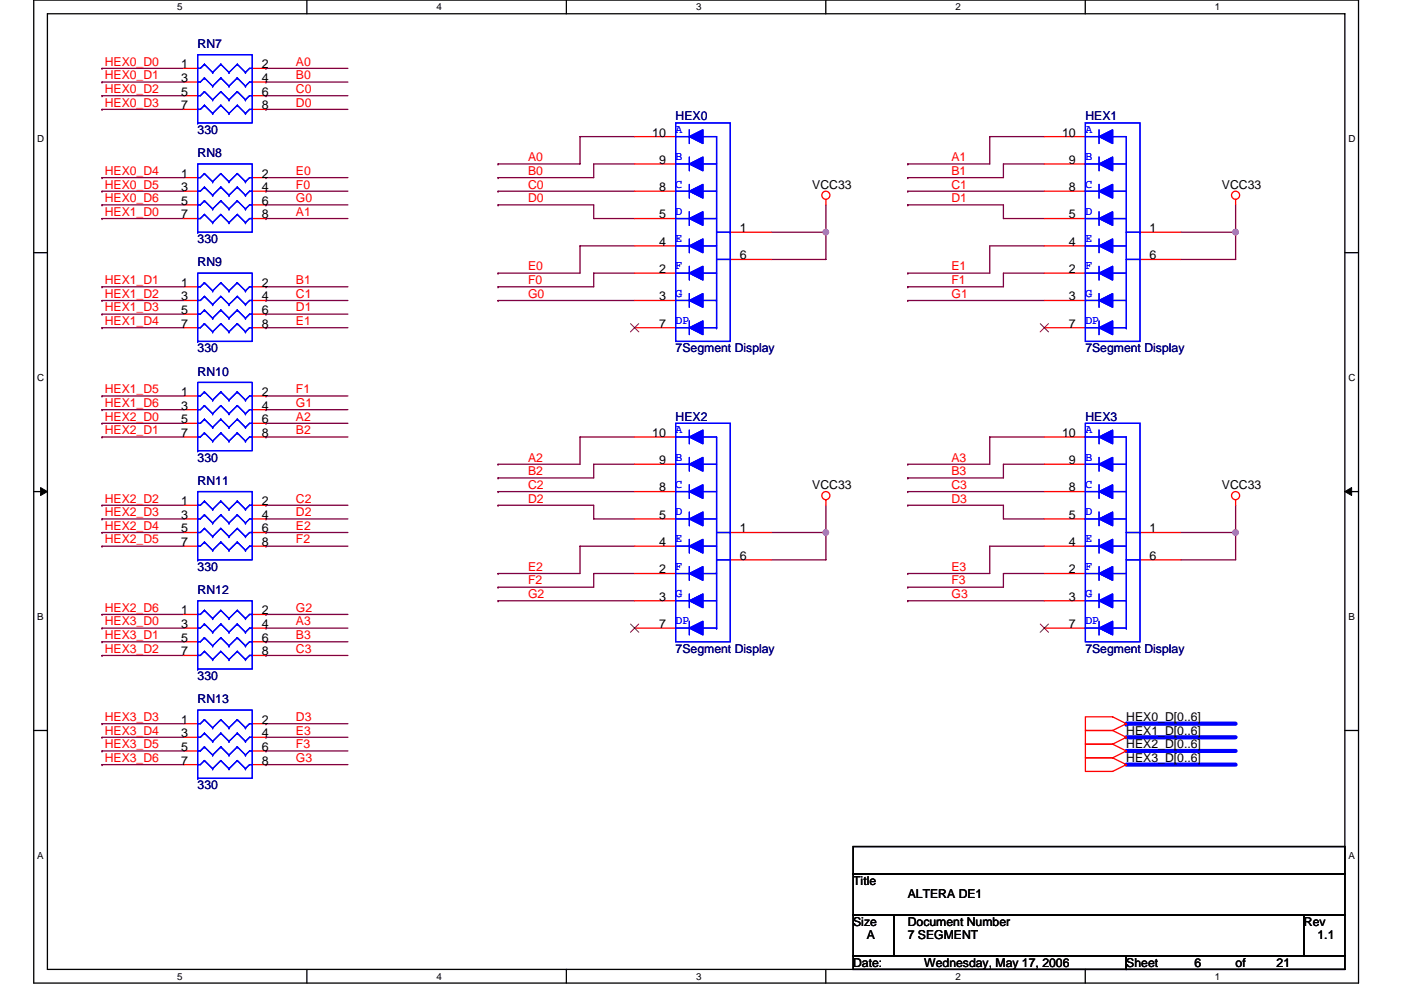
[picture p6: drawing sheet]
<svg xmlns="http://www.w3.org/2000/svg" width="297mm" height="210mm" viewBox="0 0 297 210" stroke-linecap="round" stroke-linejoin="round" font-family="sans-serif">
<path d="M7.2 0h280.8v208.5h-280.8zM10.1 2.9h275v202.7h-275z" fill="none" stroke="#000" stroke-width=".28"/>
<g fill="#fff">
<path d="M37.5 .3h1.2v2.3h-1.2z"/>
<path d="M37.5 205.9h1.2v2.3h-1.2z"/>
</g>
<path d="M65.1 0v2.9M65.1 205.6v2.9" fill="none" stroke="#000" stroke-width=".28"/>
<g fill="#fff">
<path d="M92.6 .3h1.1v2.3h-1.1z"/>
<path d="M92.6 205.9h1.1v2.3h-1.1z"/>
</g>
<path d="M120.1 0v2.9M120.1 205.6v2.9" fill="none" stroke="#000" stroke-width=".28"/>
<g fill="#fff">
<path d="M147.6 .3h1.1v2.3h-1.1z"/>
<path d="M147.6 205.9h1.1v2.3h-1.1z"/>
</g>
<path d="M175.1 0v2.9M175.1 205.6v2.9" fill="none" stroke="#000" stroke-width=".28"/>
<g fill="#fff">
<path d="M202.6 .3h1.1v2.3h-1.1z"/>
<path d="M202.6 205.9h1.1v2.3h-1.1z"/>
</g>
<path d="M230.1 0v2.9M230.1 205.6v2.9" fill="none" stroke="#000" stroke-width=".28"/>
<g fill="#fff">
<path d="M257.6 .3h1.2v2.3h-1.2z"/>
<path d="M257.6 205.9h1.2v2.3h-1.2z"/>
<path d="M7.9 28.3h1.5v2.3h-1.5z"/>
<path d="M285.9 28.3h1.5v2.3h-1.5z"/>
<path d="M7.9 78.9h1.5v2.3h-1.5z"/>
<path d="M285.9 78.9h1.5v2.3h-1.5z"/>
</g>
<path d="M7.2 53.6h2.9M285.1 53.6h2.9" fill="none" stroke="#000" stroke-width=".28"/>
<g fill="#fff">
<path d="M7.9 129.6h1.4v2.3h-1.4z"/>
<path d="M285.9 129.6h1.3v2.3h-1.3z"/>
</g>
<path d="M7.2 104.3h2.9M285.1 104.3h2.9" fill="none" stroke="#000" stroke-width=".28"/>
<path d="M8.6 103.4l1.5 .9-1.5 .8zM285.1 104.3l1.5-.9v1.7z" fill="#000" stroke="#000" stroke-width=".21"/>
<g fill="#fff">
<path d="M7.9 180.3h1.4v2.3h-1.4z"/>
<path d="M285.9 180.3h1.4v2.3h-1.4z"/>
</g>
<path d="M7.2 154.9h2.9M285.1 154.9h2.9M180.9 179.6h104.2v5.7h-104.2zM180.9 185.3h104.2v8.7h-104.2zM180.9 194h8.7v8.7h-8.7zM189.6 194h86.9v8.7h-86.9zM276.5 194h8.6v8.7h-8.6zM180.9 202.7h57.9v2.9h-57.9zM238.8 202.7h46.3v2.9h-46.3z" fill="none" stroke="#000" stroke-width=".28"/>
<g fill="none" stroke="#800040" stroke-width=".28">
<path d="M21.6 17.4h.1M21.6 14.5h.1M21.6 17.4h17.4M21.6 14.5h17.4M56.4 14.5h.1M56.4 17.4h.1M56.4 17.4h17.4M56.4 14.5h17.4M21.6 23.2h.1M21.6 20.3h.1M21.6 37.7h.1M21.6 37.7h17.4"/>
<path d="M21.6 23.2h17.4M21.6 20.3h17.4M56.4 20.3h.1M56.4 23.2h.1M56.4 37.7h.1M56.4 37.7h17.4M56.4 23.2h17.4M56.4 20.3h17.4M105.6 34.8h.1M105.6 37.7h.1M134.6 34.8h-8.7v2.9h-20.3M134.6 29h-11.6v5.8h-17.4"/>
<path d="M192.5 34.8h.1M192.5 37.7h.1M221.4 34.8h-8.7v2.9h-20.2M221.4 29h-11.6v5.8h-17.3M21.6 43.5h.1M21.6 40.6h.1M21.6 46.4h.1M21.6 40.6h17.4M21.6 43.5h17.4M21.6 46.4h17.4M56.4 40.6h.1M56.4 43.5h.1"/>
<path d="M56.4 46.4h.1M56.4 40.6h17.4M56.4 43.5h17.4M56.4 46.4h17.4M105.6 43.5h20.3v2.9h8.7M105.6 40.6h.1M105.6 43.5h.1M105.6 57.9h.1M105.6 40.6h29M134.6 52.2h-11.6v5.7h-17.4M134.6 57.9h-8.7v2.9h-20.3M163.5 49.3h11.6"/>
<path d="M175.1 43.5v5.8M175.1 49.3v5.7h-11.6M175.1 49.3h.1M192.5 43.5h20.2v2.9h8.7M192.5 40.6h.1M192.5 43.5h.1M192.5 57.9h.1M192.5 40.6h28.9M221.4 52.2h-11.6v5.7h-17.3M221.4 57.9h-8.7v2.9h-20.2M250.4 49.3h11.6M262 49.3h.1"/>
<path d="M262 43.5v5.8M262 49.3v5.7h-11.6M21.6 60.8h.1M21.6 66.6h.1M21.6 63.7h.1M21.6 69.5h.1M21.6 60.8h17.4M21.6 63.7h17.4M21.6 66.6h17.4M21.6 69.5h17.4M56.4 60.8h.1M56.4 63.7h.1"/>
<path d="M56.4 66.6h.1M56.4 69.5h.1M56.4 60.8h17.4M56.4 63.7h17.4M56.4 66.6h17.4M56.4 69.5h17.4M105.6 60.8h.1M105.6 63.7h.1M105.6 63.7h29M192.5 60.8h.1M192.5 63.7h.1M192.5 63.7h28.9"/>
<path d="M21.6 84h.1M21.6 86.9h.1M21.6 89.8h.1M21.6 92.7h.1M21.6 84h17.4M21.6 86.9h17.4M21.6 89.8h17.4M21.6 92.7h17.4M56.4 84h.1M56.4 86.9h.1M56.4 89.8h.1M56.4 92.7h.1"/>
<path d="M56.4 84h17.4M56.4 86.9h17.4M56.4 89.8h17.4M56.4 92.7h17.4M105.6 98.5h.1M134.6 92.7h-11.6v5.8h-17.4M134.6 98.5h-8.7v2.9h-20.3M192.5 98.5h.1M221.4 98.5h-8.7v2.9h-20.2M221.4 92.7h-11.6v5.8h-17.3M21.6 107.2h.1M21.6 110.1h.1"/>
<path d="M21.6 112.9h.1M21.6 115.8h.1M21.6 107.2h17.4M21.6 110.1h17.4M21.6 112.9h17.4M21.6 115.8h17.4M56.4 107.2h.1M56.4 110.1h.1M56.4 112.9h.1M56.4 115.8h.1M56.4 107.2h17.4M56.4 110.1h17.4"/>
<path d="M56.4 112.9h17.4M56.4 115.8h17.4M105.6 107.2h.1M105.6 104.3h.1M105.6 101.4h.1M105.6 107.2h20.3v2.9h8.7M105.6 104.3h29M134.6 115.8h-11.6v5.8h-17.4M163.5 112.9h11.6M175.1 112.9v5.8h-11.6M175.1 107.2v5.7M175.1 112.9h.1"/>
<path d="M192.5 107.2h20.2v2.9h8.7M192.5 107.2h.1M192.5 104.3h.1M192.5 101.4h.1M192.5 104.3h28.9M221.4 115.8h-11.6v5.8h-17.3M250.4 112.9h11.6M262 112.9h.1M262 107.2v5.7M262 112.9v5.8h-11.6M21.6 130.3h.1M21.6 133.2h.1"/>
<path d="M21.6 139h.1M21.6 136.1h.1M21.6 130.3h17.4M21.6 133.2h17.4M21.6 139h17.4M21.6 136.1h17.4M56.4 130.3h.1M56.4 133.2h.1M56.4 136.1h.1M56.4 139h.1M56.4 130.3h17.4M56.4 133.2h17.4"/>
<path d="M56.4 139h17.4M56.4 136.1h17.4M105.6 121.6h.1M105.6 127.4h.1M105.6 124.5h.1M105.6 127.4h29M134.6 121.6h-8.7v2.9h-20.3M192.5 121.6h.1M192.5 127.4h.1M192.5 124.5h.1M192.5 127.4h28.9M221.4 121.6h-8.7v2.9h-20.2"/>
<path d="M21.6 153.5h.1M21.6 159.3h.1M21.6 156.4h.1M21.6 153.5h17.4M21.6 159.3h17.4M21.6 156.4h17.4M56.4 153.5h.1M56.4 156.4h.1M56.4 159.3h.1M56.4 153.5h17.4M56.4 159.3h17.4M56.4 156.4h17.4"/>
<path d="M21.6 162.2h.1M21.6 162.2h17.4M56.4 162.2h.1M56.4 162.2h17.4"/>
</g>
<g fill="#f0f" stroke="#f0f" stroke-width=".28">
<circle cx="262" cy="112.9" r=".57"/>
<circle cx="262" cy="49.2" r=".57"/>
<circle cx="175.1" cy="112.9" r=".57"/>
<circle cx="175.1" cy="49.2" r=".57"/>
</g>
<path d="M238.8 156.4h23.2M238.8 159.3h23.2M238.8 153.5h.1M238.8 153.5h23.2M238.8 162.2h23.2" fill="none" stroke="#00f" stroke-width=".87"/>
<g fill="none" stroke="#f00" stroke-width=".28">
<path d="M39 14.5h2.9M39 17.4h2.9M53.5 14.5h2.9M53.5 17.4h2.9M39 37.7h2.9M39 20.3h2.9M39 23.2h2.9M53.5 37.7h2.9M53.5 20.3h2.9M53.5 23.2h2.9M134.6 29h8.7M134.6 34.8h8.7"/>
<path d="M221.4 29h8.7M221.4 34.8h8.7M39 40.6h2.9M39 43.5h2.9M39 46.4h2.9M53.5 40.6h2.9M53.5 43.5h2.9M53.5 46.4h2.9M134.6 40.6h8.7M134.6 46.4h8.7M134.6 52.2h8.7M134.6 57.9h8.7"/>
<path d="M154.8 49.3h8.7M154.8 55h8.7M175.1 42.3v1.2M221.4 40.6h8.7M221.4 46.4h8.7M221.4 52.2h8.7M221.4 57.9h8.7M241.7 49.3h8.7M241.7 55h8.7M262 42.3v1.2M39 60.8h2.9M39 63.7h2.9"/>
<path d="M39 66.6h2.9M39 69.5h2.9M53.5 60.8h2.9M53.5 63.7h2.9M53.5 66.6h2.9M53.5 69.5h2.9M134.6 63.7h8.7M134.6 69.5h8.7M221.4 63.7h8.7M221.4 69.5h8.7M39 92.7h2.9M39 84h2.9"/>
<path d="M39 86.9h2.9M39 89.8h2.9M53.5 92.7h2.9M53.5 84h2.9M53.5 86.9h2.9M53.5 89.8h2.9M134.6 92.7h8.7M134.6 98.5h8.7M221.4 92.7h8.7M221.4 98.5h8.7M39 107.2h2.9M39 110.1h2.9"/>
<path d="M39 112.9h2.9M39 115.8h2.9M53.5 107.2h2.9M53.5 110.1h2.9M53.5 112.9h2.9M53.5 115.8h2.9M134.6 110.1h8.7M134.6 115.8h8.7M134.6 104.3h8.7M154.8 112.9h8.7M154.8 118.7h8.7M175.1 106v1.2"/>
<path d="M221.4 110.1h8.7M221.4 115.8h8.7M221.4 104.3h8.7M241.7 112.9h8.7M241.7 118.7h8.7M262 106v1.2M39 133.2h2.9M39 130.3h2.9M39 136.1h2.9M39 139h2.9M53.5 133.2h2.9M53.5 130.3h2.9"/>
<path d="M53.5 136.1h2.9M53.5 139h2.9M134.6 121.6h8.7M134.6 127.4h8.7M134.6 133.2h8.7M221.4 121.6h8.7M221.4 127.4h8.7M221.4 133.2h8.7M39 153.5h2.9M39 156.4h2.9M39 159.3h2.9M53.5 153.5h2.9"/>
<path d="M53.5 156.4h2.9M53.5 159.3h2.9M235.9 154.9h-5.8v2.9h5.8M235.9 157.8h-5.8v2.9h5.8M235.9 154.9l2.9 1.5M235.9 157.8l2.9 1.5M238.8 156.4h.1M238.8 159.3h.1M238.8 153.5l-2.9-1.5h-5.8v2.9h5.8M238.8 153.5h.1M238.8 156.4l-2.9 1.4M238.8 159.3l-2.9 1.4"/>
<path d="M238.8 153.5l-2.9 1.4M39 162.2h2.9M53.5 162.2h2.9M235.9 160.7h-5.8v2.9h5.8l2.9-1.4M235.9 160.7l2.9 1.5M238.8 162.2h.1"/>
<circle cx="175.1" cy="41.4" r=".86"/>
<circle cx="262" cy="41.4" r=".86"/>
<circle cx="175.1" cy="105.1" r=".86"/>
<circle cx="262" cy="105.1" r=".86"/>
</g>
<g fill="none" stroke="#00f" stroke-width=".28">
<path d="M41.9 11.6h11.6v14.5h-11.6zM43.3 13.6l-.8 .9h-.6M43.3 13.6h.1M43.3 16.5h.1M43.3 16.5l-.8 .9h-.6M43.3 19.4l-.8 .9h-.6M43.3 19.4h.1M43.3 13.6l1.8 1.8M43.3 16.5l1.8 1.8M43.3 19.4l1.8 1.8M45.1 15.4h.1M45.1 18.3h.1"/>
<path d="M46.8 13.6h.1M46.8 16.5h.1M46.8 19.4h.1M46.8 13.6l-1.7 1.8M46.8 13.6l1.8 1.8M46.8 16.5l1.8 1.8M46.8 16.5l-1.7 1.8M46.8 19.4l-1.7 1.8M46.8 19.4l1.8 1.8M48.6 15.4h.1M48.6 18.3h.1M50.3 13.6h.1"/>
<path d="M50.3 16.5h.1M50.3 19.4h.1M50.3 13.6l-1.7 1.8M50.3 13.6l1.7 1.8M50.3 16.5l1.7 1.8M50.3 16.5l-1.7 1.8M50.3 19.4l-1.7 1.8M50.3 19.4l1.7 1.8M52 15.4h.1M52 18.3h.1M53.5 14.5h-.6l-.9 .9M53.5 17.4h-.6l-.9 .9"/>
<path d="M41.9 34.8h11.6v14.5h-11.6zM41.9 26.1h.1M43.3 36.8l-.8 .9h-.6M43.3 36.8h.1M43.3 39.7h.1M43.3 39.7l-.8 .9h-.6M43.3 22.3h.1M43.3 22.3l-.8 .9h-.6M43.3 36.8l1.8 1.7M43.3 39.7l1.8 1.7M43.3 22.3l1.8 1.8M45.1 38.5h.1"/>
<path d="M45.1 21.2h.1M45.1 24.1h.1M46.8 36.8h.1M46.8 39.7h.1M46.8 22.3h.1M46.8 36.8l-1.7 1.7M46.8 36.8l1.8 1.7M46.8 39.7l1.8 1.7M46.8 39.7l-1.7 1.7M46.8 22.3l1.8 1.8M46.8 22.3l-1.7 1.8M48.6 38.5h.1"/>
<path d="M48.6 21.2h.1M48.6 24.1h.1M50.3 36.8h.1M50.3 39.7h.1M50.3 22.3h.1M50.3 36.8l-1.7 1.7M50.3 36.8l1.7 1.7M50.3 39.7l1.7 1.7M50.3 39.7l-1.7 1.7M50.3 22.3l1.7 1.8M50.3 22.3l-1.7 1.8M52 38.5h.1"/>
<path d="M52 21.2h.1M52 24.1h.1M53.5 37.7h-.6l-.9 .8M53.5 20.3h-.6l-.9 .9M53.5 23.2h-.6l-.9 .9M143.3 26.1h11.5v46.3h-11.5zM143.3 29h2.9M143.3 34.8h2.9M146.2 27.5v2.9M146.2 33.3v2.9M146.2 39.1v2.9M149 29h2.9v40.5"/>
<path d="M149 34.8h2.9M230.1 26.1h11.6v46.3h-11.6zM230.1 29h2.9M230.1 34.8h2.9M233 27.5v2.9M233 33.3v2.9M233 39.1v2.9M235.9 29h2.9v40.5M235.9 34.8h2.9M41.9 49.3h.1M41.9 57.9h11.6v14.5h-11.6zM43.3 42.6l-.8 .9h-.6"/>
<path d="M43.3 42.6h.1M43.3 45.5h.1M43.3 45.5l-.8 .9h-.6M43.3 60l-.8 .8h-.6M43.3 60h.1M43.3 42.6l1.8 1.7M43.3 45.5l1.8 1.7M43.3 60l1.8 1.7M45.1 41.4h.1M45.1 44.3h.1M45.1 47.2h.1M46.8 42.6h.1"/>
<path d="M46.8 45.5h.1M46.8 60h.1M46.8 42.6l-1.7 1.7M46.8 42.6l1.8 1.7M46.8 45.5l1.8 1.7M46.8 45.5l-1.7 1.7M46.8 60l-1.7 1.7M46.8 60l1.8 1.7M48.6 41.4h.1M48.6 44.3h.1M48.6 47.2h.1M50.3 42.6h.1"/>
<path d="M50.3 45.5h.1M50.3 60h.1M50.3 42.6l-1.7 1.7M50.3 42.6l1.7 1.7M50.3 45.5l1.7 1.7M50.3 45.5l-1.7 1.7M50.3 60l-1.7 1.7M50.3 60l1.7 1.7M52 41.4h.1M52 44.3h.1M52 47.2h.1M53.5 40.6h-.6l-.9 .8"/>
<path d="M53.5 43.5h-.6l-.9 .8M53.5 46.4h-.6l-.9 .8M143.3 40.6h2.9M143.3 46.4h2.9M143.3 52.2h2.9M143.3 57.9h2.9M146.2 44.9v2.9M146.2 56.5v2.9M146.2 50.7v2.9M149 40.6h2.9M149 46.4h2.9M149 52.2h2.9"/>
<path d="M149 57.9h2.9M151.9 55h2.9M151.9 49.3h2.9M154.8 49.3h.1M230.1 40.6h2.9M230.1 46.4h2.9M230.1 52.2h2.9M230.1 57.9h2.9M233 44.9v2.9M233 56.5v2.9M233 50.7v2.9M235.9 40.6h2.9"/>
<path d="M235.9 46.4h2.9M235.9 52.2h2.9M235.9 57.9h2.9M238.8 55h2.9M238.8 49.3h2.9M241.7 49.3h.1M41.9 72.4h.1M43.3 62.9h.1M43.3 62.9l-.8 .8h-.6M43.3 65.8l-.8 .8h-.6M43.3 65.8h.1M43.3 68.6h.1"/>
<path d="M43.3 68.6l-.8 .9h-.6M43.3 62.9l1.8 1.7M43.3 65.8l1.8 1.7M43.3 68.6l1.8 1.8M45.1 61.7h.1M45.1 64.6h.1M45.1 67.5h.1M45.1 70.4h.1M46.8 62.9h.1M46.8 65.8h.1M46.8 68.6h.1M46.8 62.9l1.8 1.7"/>
<path d="M46.8 62.9l-1.7 1.7M46.8 65.8l-1.7 1.7M46.8 65.8l1.8 1.7M46.8 68.6l1.8 1.8M46.8 68.6l-1.7 1.8M48.6 61.7h.1M48.6 64.6h.1M48.6 67.5h.1M48.6 70.4h.1M50.3 62.9h.1M50.3 65.8h.1M50.3 68.6h.1"/>
<path d="M50.3 62.9l1.7 1.7M50.3 62.9l-1.7 1.7M50.3 65.8l-1.7 1.7M50.3 65.8l1.7 1.7M50.3 68.6l1.7 1.8M50.3 68.6l-1.7 1.8M52 61.7h.1M52 64.6h.1M52 67.5h.1M52 70.4h.1M53.5 60.8h-.6l-.9 .9M53.5 63.7h-.6l-.9 .9"/>
<path d="M53.5 66.6h-.6l-.9 .9M53.5 69.5h-.6l-.9 .9M143.3 63.7h2.9M143.3 69.5h2.9M146.2 68.1v2.9M146.2 62.3v2.9M149 63.7h2.9M149 69.5h2.9M151.9 69.5h.1M230.1 63.7h2.9M230.1 69.5h2.9M233 68.1v2.9"/>
<path d="M233 62.3v2.9M235.9 63.7h2.9M235.9 69.5h2.9M238.8 69.5h.1M41.9 81.1h11.6v14.5h-11.6zM41.9 95.6h.1M43.3 83.1l-.8 .9h-.6M43.3 83.1h.1M43.3 86h.1M43.3 86l-.8 .9h-.6M43.3 88.9l-.8 .9h-.6M43.3 88.9h.1"/>
<path d="M43.3 91.8h.1M43.3 91.8l-.8 .9h-.6M43.3 83.1l1.8 1.8M43.3 86l1.8 1.8M43.3 88.9l1.8 1.8M43.3 91.8l1.8 1.8M45.1 84.9h.1M45.1 87.8h.1M45.1 90.7h.1M45.1 93.6h.1M46.8 83.1h.1M46.8 86h.1"/>
<path d="M46.8 88.9h.1M46.8 91.8h.1M46.8 83.1l-1.7 1.8M46.8 83.1l1.8 1.8M46.8 86l1.8 1.8M46.8 86l-1.7 1.8M46.8 88.9l-1.7 1.8M46.8 88.9l1.8 1.8M46.8 91.8l1.8 1.8M46.8 91.8l-1.7 1.8M48.6 84.9h.1M48.6 87.8h.1"/>
<path d="M48.6 90.7h.1M48.6 93.6h.1M50.3 83.1h.1M50.3 86h.1M50.3 88.9h.1M50.3 91.8h.1M50.3 83.1l-1.7 1.8M50.3 83.1l1.7 1.8M50.3 86l1.7 1.8M50.3 86l-1.7 1.8M50.3 88.9l-1.7 1.8M50.3 88.9l1.7 1.8"/>
<path d="M50.3 91.8l1.7 1.8M50.3 91.8l-1.7 1.8M52 84.9h.1M52 87.8h.1M52 90.7h.1M52 93.6h.1M53.5 84h-.6l-.9 .9M53.5 86.9h-.6l-.9 .9M53.5 89.8h-.6l-.9 .9M53.5 92.7h-.6l-.9 .9M143.3 89.8h11.5v46.3h-11.5zM143.3 92.7h2.9"/>
<path d="M143.3 98.5h2.9M146.2 91.2v2.9M146.2 97v2.9M149 92.7h2.9v40.5M149 98.5h2.9M230.1 89.8h11.6v46.3h-11.6zM230.1 92.7h2.9M230.1 98.5h2.9M233 91.2v2.9M233 97v2.9M235.9 92.7h2.9v40.5M235.9 98.5h2.9"/>
<path d="M41.9 104.3h11.6v14.4h-11.6zM41.9 118.7h.1M43.3 106.3l-.8 .9h-.6M43.3 106.3h.1M43.3 109.2h.1M43.3 109.2l-.8 .9h-.6M43.3 112.1l-.8 .8h-.6M43.3 112.1h.1M43.3 115h.1M43.3 115l-.8 .8h-.6M43.3 106.3l1.8 1.7M43.3 109.2l1.8 1.7"/>
<path d="M43.3 112.1l1.8 1.7M43.3 115l1.8 1.7M45.1 108h.1M45.1 110.9h.1M45.1 113.8h.1M45.1 116.7h.1M46.8 106.3h.1M46.8 109.2h.1M46.8 112.1h.1M46.8 115h.1M46.8 106.3l-1.7 1.7M46.8 106.3l1.8 1.7"/>
<path d="M46.8 109.2l1.8 1.7M46.8 109.2l-1.7 1.7M46.8 112.1l-1.7 1.7M46.8 112.1l1.8 1.7M46.8 115l1.8 1.7M46.8 115l-1.7 1.7M48.6 108h.1M48.6 110.9h.1M48.6 113.8h.1M48.6 116.7h.1M50.3 106.3h.1M50.3 109.2h.1"/>
<path d="M50.3 112.1h.1M50.3 115h.1M50.3 106.3l-1.7 1.7M50.3 106.3l1.7 1.7M50.3 109.2l1.7 1.7M50.3 109.2l-1.7 1.7M50.3 112.1l-1.7 1.7M50.3 112.1l1.7 1.7M50.3 115l1.7 1.7M50.3 115l-1.7 1.7M52 108h.1M52 110.9h.1"/>
<path d="M52 113.8h.1M52 116.7h.1M53.5 107.2h-.6l-.9 .8M53.5 110.1h-.6l-.9 .8M53.5 112.9h-.6l-.9 .9M53.5 115.8h-.6l-.9 .9M143.3 104.3h2.9M143.3 110.1h2.9M143.3 115.8h2.9M146.2 102.8v2.9M146.2 108.6v2.9M146.2 114.4v2.9"/>
<path d="M149 104.3h2.9M149 110.1h2.9M149 115.8h2.9M151.9 118.7h2.9M151.9 112.9h2.9M154.8 112.9h.1M230.1 104.3h2.9M230.1 110.1h2.9M230.1 115.8h2.9M233 102.8v2.9M233 108.6v2.9M233 114.4v2.9"/>
<path d="M235.9 104.3h2.9M235.9 110.1h2.9M235.9 115.8h2.9M238.8 118.7h2.9M238.8 112.9h2.9M241.7 112.9h.1M41.9 127.4h11.6v14.5h-11.6zM43.3 129.5l-.8 .8h-.6M43.3 129.5h.1M43.3 132.4h.1M43.3 132.4l-.8 .8h-.6M43.3 135.3l-.8 .8h-.6"/>
<path d="M43.3 135.3h.1M43.3 138.2h.1M43.3 138.2l-.8 .8h-.6M43.3 129.5l1.8 1.7M43.3 132.4l1.8 1.7M43.3 135.3l1.8 1.7M43.3 138.2l1.8 1.7M45.1 131.2h.1M45.1 134.1h.1M45.1 137h.1M45.1 139.9h.1M46.8 129.5h.1"/>
<path d="M46.8 132.4h.1M46.8 135.3h.1M46.8 138.2h.1M46.8 129.5l-1.7 1.7M46.8 129.5l1.8 1.7M46.8 132.4l1.8 1.7M46.8 132.4l-1.7 1.7M46.8 135.3l-1.7 1.7M46.8 135.3l1.8 1.7M46.8 138.2l1.8 1.7M46.8 138.2l-1.7 1.7M48.6 131.2h.1"/>
<path d="M48.6 134.1h.1M48.6 137h.1M48.6 139.9h.1M50.3 129.5h.1M50.3 132.4h.1M50.3 135.3h.1M50.3 138.2h.1M50.3 129.5l-1.7 1.7M50.3 129.5l1.7 1.7M50.3 132.4l1.7 1.7M50.3 132.4l-1.7 1.7M50.3 135.3l-1.7 1.7"/>
<path d="M50.3 135.3l1.7 1.7M50.3 138.2l1.7 1.7M50.3 138.2l-1.7 1.7M52 131.2h.1M52 134.1h.1M52 137h.1M52 139.9h.1M53.5 130.3h-.6l-.9 .9M53.5 133.2h-.6l-.9 .9M53.5 136.1h-.6l-.9 .9M53.5 139h-.6l-.9 .9M143.3 121.6h2.9"/>
<path d="M143.3 127.4h2.9M143.3 133.2h2.9M146.2 131.8v2.9M146.2 126v2.9M146.2 120.2v2.9M149 121.6h2.9M149 127.4h2.9M149 133.2h2.9M151.9 133.2h.1M230.1 121.6h2.9M230.1 127.4h2.9M230.1 133.2h2.9"/>
<path d="M233 131.8v2.9M233 126v2.9M233 120.2v2.9M235.9 121.6h2.9M235.9 127.4h2.9M235.9 133.2h2.9M238.8 133.2h.1M41.9 141.9h.1M41.9 150.6h11.6v14.5h-11.6zM43.3 152.6l-.8 .9h-.6M43.3 152.6h.1M43.3 155.5h.1"/>
<path d="M43.3 155.5l-.8 .9h-.6M43.3 158.4l-.8 .9h-.6M43.3 158.4h.1M43.3 152.6l1.8 1.8M43.3 155.5l1.8 1.7M43.3 158.4l1.8 1.7M45.1 154.4h.1M45.1 157.2h.1M46.8 152.6h.1M46.8 155.5h.1M46.8 158.4h.1M46.8 152.6l-1.7 1.8"/>
<path d="M46.8 152.6l1.8 1.8M46.8 155.5l1.8 1.7M46.8 155.5l-1.7 1.7M46.8 158.4l-1.7 1.7M46.8 158.4l1.8 1.7M48.6 154.4h.1M48.6 157.2h.1M50.3 152.6h.1M50.3 155.5h.1M50.3 158.4h.1M50.3 152.6l-1.7 1.8M50.3 152.6l1.7 1.8"/>
<path d="M50.3 155.5l1.7 1.7M50.3 155.5l-1.7 1.7M50.3 158.4l-1.7 1.7M50.3 158.4l1.7 1.7M52 154.4h.1M52 157.2h.1M53.5 153.5h-.6l-.9 .9M53.5 156.4h-.6l-.9 .8M53.5 159.3h-.6l-.9 .8M41.9 165.1h.1M43.3 161.3h.1M43.3 161.3l-.8 .9h-.6"/>
<path d="M43.3 161.3l1.8 1.7M45.1 160.1h.1M45.1 163h.1M46.8 161.3h.1M46.8 161.3l1.8 1.7M46.8 161.3l-1.7 1.7M48.6 160.1h.1M48.6 163h.1M50.3 161.3h.1M50.3 161.3l1.7 1.7M50.3 161.3l-1.7 1.7M52 160.1h.1"/>
<path d="M52 163h.1M53.5 162.2h-.6l-.9 .8"/>
</g>
<path d="M133.7 68.6l1.7 1.8M135.4 68.6l-1.7 1.8M220.6 68.6l1.7 1.8M222.3 68.6l-1.8 1.8M133.7 132.4l1.7 1.7M135.4 132.4l-1.7 1.7M220.6 132.4l1.7 1.7M222.3 132.4l-1.8 1.7" fill="none" stroke="#804000" stroke-width=".21"/>
<g fill="#00f" stroke="#00f" stroke-width=".28">
<path d="M146.2 92.7l2.8-1.5v2.9z" fill-rule="evenodd"/>
<path d="M146.2 98.5l2.8-1.5v2.9z" fill-rule="evenodd"/>
<path d="M146.2 104.3l2.8-1.5v2.9z" fill-rule="evenodd"/>
<path d="M146.2 110.1l2.8-1.5v2.9z" fill-rule="evenodd"/>
<path d="M146.2 115.8l2.8-1.4v2.9z" fill-rule="evenodd"/>
<path d="M146.2 121.6l2.8-1.4v2.9z" fill-rule="evenodd"/>
<path d="M146.2 127.4l2.8-1.4v2.9z" fill-rule="evenodd"/>
<path d="M146.2 133.2l2.8-1.4v2.9z" fill-rule="evenodd"/>
<path d="M146.2 92.7l2.8-1.5v2.9z" fill-rule="evenodd"/>
<path d="M146.2 98.5l2.8-1.5v2.9z" fill-rule="evenodd"/>
<path d="M146.2 104.3l2.8-1.5v2.9z" fill-rule="evenodd"/>
<path d="M146.2 110.1l2.8-1.5v2.9z" fill-rule="evenodd"/>
<path d="M146.2 115.8l2.8-1.4v2.9z" fill-rule="evenodd"/>
<path d="M146.2 121.6l2.8-1.4v2.9z" fill-rule="evenodd"/>
<path d="M146.2 127.4l2.8-1.4v2.9z" fill-rule="evenodd"/>
<path d="M146.2 133.2l2.8-1.4v2.9z" fill-rule="evenodd"/>
<path d="M233 92.7l2.9-1.5v2.9z" fill-rule="evenodd"/>
<path d="M233 98.5l2.9-1.5v2.9z" fill-rule="evenodd"/>
<path d="M233 104.3l2.9-1.5v2.9z" fill-rule="evenodd"/>
<path d="M233 110.1l2.9-1.5v2.9z" fill-rule="evenodd"/>
<path d="M233 115.8l2.9-1.4v2.9z" fill-rule="evenodd"/>
<path d="M233 121.6l2.9-1.4v2.9z" fill-rule="evenodd"/>
<path d="M233 127.4l2.9-1.4v2.9z" fill-rule="evenodd"/>
<path d="M233 133.2l2.9-1.4v2.9z" fill-rule="evenodd"/>
<path d="M233 92.7l2.9-1.5v2.9z" fill-rule="evenodd"/>
<path d="M233 98.5l2.9-1.5v2.9z" fill-rule="evenodd"/>
<path d="M233 104.3l2.9-1.5v2.9z" fill-rule="evenodd"/>
<path d="M233 110.1l2.9-1.5v2.9z" fill-rule="evenodd"/>
<path d="M233 115.8l2.9-1.4v2.9z" fill-rule="evenodd"/>
<path d="M233 121.6l2.9-1.4v2.9z" fill-rule="evenodd"/>
<path d="M233 127.4l2.9-1.4v2.9z" fill-rule="evenodd"/>
<path d="M233 133.2l2.9-1.4v2.9z" fill-rule="evenodd"/>
<path d="M233 29l2.9-1.5v2.9z" fill-rule="evenodd"/>
<path d="M233 34.8l2.9-1.5v2.9z" fill-rule="evenodd"/>
<path d="M233 40.6l2.9-1.5v2.9z" fill-rule="evenodd"/>
<path d="M233 46.4l2.9-1.5v2.9z" fill-rule="evenodd"/>
<path d="M233 52.2l2.9-1.5v2.9z" fill-rule="evenodd"/>
<path d="M233 57.9l2.9-1.4v2.9z" fill-rule="evenodd"/>
<path d="M233 63.7l2.9-1.4v2.9z" fill-rule="evenodd"/>
<path d="M233 69.5l2.9-1.4v2.9z" fill-rule="evenodd"/>
<path d="M233 29l2.9-1.5v2.9z" fill-rule="evenodd"/>
<path d="M233 34.8l2.9-1.5v2.9z" fill-rule="evenodd"/>
<path d="M233 40.6l2.9-1.5v2.9z" fill-rule="evenodd"/>
<path d="M233 46.4l2.9-1.5v2.9z" fill-rule="evenodd"/>
<path d="M233 52.2l2.9-1.5v2.9z" fill-rule="evenodd"/>
<path d="M233 57.9l2.9-1.4v2.9z" fill-rule="evenodd"/>
<path d="M233 63.7l2.9-1.4v2.9z" fill-rule="evenodd"/>
<path d="M233 69.5l2.9-1.4v2.9z" fill-rule="evenodd"/>
<path d="M146.2 29l2.8-1.5v2.9z" fill-rule="evenodd"/>
<path d="M146.2 34.8l2.8-1.5v2.9z" fill-rule="evenodd"/>
<path d="M146.2 40.6l2.8-1.5v2.9z" fill-rule="evenodd"/>
<path d="M146.2 46.4l2.8-1.5v2.9z" fill-rule="evenodd"/>
<path d="M146.2 52.2l2.8-1.5v2.9z" fill-rule="evenodd"/>
<path d="M146.2 57.9l2.8-1.4v2.9z" fill-rule="evenodd"/>
<path d="M146.2 63.7l2.8-1.4v2.9z" fill-rule="evenodd"/>
<path d="M146.2 69.5l2.8-1.4v2.9z" fill-rule="evenodd"/>
<path d="M146.2 29l2.8-1.5v2.9z" fill-rule="evenodd"/>
<path d="M146.2 34.8l2.8-1.5v2.9z" fill-rule="evenodd"/>
<path d="M146.2 40.6l2.8-1.5v2.9z" fill-rule="evenodd"/>
<path d="M146.2 46.4l2.8-1.5v2.9z" fill-rule="evenodd"/>
<path d="M146.2 52.2l2.8-1.5v2.9z" fill-rule="evenodd"/>
<path d="M146.2 57.9l2.8-1.4v2.9z" fill-rule="evenodd"/>
<path d="M146.2 63.7l2.8-1.4v2.9z" fill-rule="evenodd"/>
<path d="M146.2 69.5l2.8-1.4v2.9z" fill-rule="evenodd"/>
</g>
<g font-size="2.6" fill="#000080">
<text x="41.9" y="10.2">RN7</text>
<text x="41.9" y="28.4">330</text>
<text x="143.3" y="25.5">HEX0</text>
<text x="230.1" y="25.5">HEX1</text>
<text x="41.9" y="33.3">RN8</text>
<text x="41.9" y="51.6">330</text>
<text x="41.9" y="56.5">RN9</text>
<text x="41.9" y="74.7">330</text>
<text x="143.3" y="74.7">7Segment Display</text>
<text x="230.1" y="74.7">7Segment Display</text>
<text x="41.9" y="79.7">RN10</text>
<text x="143.3" y="89.2">HEX2</text>
<text x="230.1" y="89.2">HEX3</text>
<text x="41.9" y="97.9">330</text>
<text x="41.9" y="102.8">RN11</text>
<text x="41.9" y="121.1">330</text>
<text x="41.9" y="126">RN12</text>
<text x="143.3" y="138.5">7Segment Display</text>
<text x="230.1" y="138.5">7Segment Display</text>
<text x="41.9" y="144.2">330</text>
<text x="41.9" y="149.2">RN13</text>
<text x="41.9" y="167.4">330</text>
</g>
<g font-size="2.6" fill="#f00">
<text x="22.2" y="16.8">HEX0_D1</text>
<text x="22.2" y="13.9">HEX0_D0</text>
<text x="62.7" y="13.9">A0</text>
<text x="62.7" y="16.8">B0</text>
<text x="22.2" y="22.6">HEX0_D3</text>
<text x="22.2" y="19.7">HEX0_D2</text>
<text x="62.7" y="19.7">C0</text>
<text x="62.7" y="22.6">D0</text>
<text x="112" y="34.2">A0</text>
<text x="201.7" y="34.2">A1</text>
<text x="22.2" y="37.1">HEX0_D4</text>
<text x="22.2" y="40">HEX0_D5</text>
<text x="62.7" y="37.1">E0</text>
<text x="62.7" y="40">F0</text>
<text x="112" y="37.1">B0</text>
<text x="112" y="40">C0</text>
<text x="201.7" y="40">C1</text>
<text x="201.7" y="37.1">B1</text>
<text x="22.2" y="42.9">HEX0_D6</text>
<text x="22.2" y="45.8">HEX1_D0</text>
<text x="62.7" y="42.9">G0</text>
<text x="62.7" y="45.8">A1</text>
<text x="112" y="42.9">D0</text>
<text x="201.7" y="42.9">D1</text>
<text x="112" y="57.4">E0</text>
<text x="201.7" y="57.4">E1</text>
<text x="22.2" y="60.3">HEX1_D1</text>
<text x="22.2" y="63.2">HEX1_D2</text>
<text x="62.7" y="60.3">B1</text>
<text x="62.7" y="63.2">C1</text>
<text x="112" y="60.3">F0</text>
<text x="112" y="63.2">G0</text>
<text x="201.7" y="60.3">F1</text>
<text x="201.7" y="63.2">G1</text>
<text x="22.2" y="66.1">HEX1_D3</text>
<text x="22.2" y="68.9">HEX1_D4</text>
<text x="62.7" y="66.1">D1</text>
<text x="62.7" y="68.9">E1</text>
<text x="22.2" y="83.4">HEX1_D5</text>
<text x="62.7" y="83.4">F1</text>
<text x="22.2" y="86.3">HEX1_D6</text>
<text x="22.2" y="89.2">HEX2_D0</text>
<text x="62.7" y="86.3">G1</text>
<text x="62.7" y="89.2">A2</text>
<text x="22.2" y="92.1">HEX2_D1</text>
<text x="62.7" y="92.1">B2</text>
<text x="112" y="97.9">A2</text>
<text x="112" y="100.8">B2</text>
<text x="201.7" y="100.8">B3</text>
<text x="201.7" y="97.9">A3</text>
<text x="22.2" y="106.6">HEX2_D2</text>
<text x="62.7" y="106.6">C2</text>
<text x="112" y="106.6">D2</text>
<text x="112" y="103.7">C2</text>
<text x="201.7" y="106.6">D3</text>
<text x="201.7" y="103.7">C3</text>
<text x="22.2" y="109.5">HEX2_D3</text>
<text x="22.2" y="112.4">HEX2_D4</text>
<text x="62.7" y="109.5">D2</text>
<text x="62.7" y="112.4">E2</text>
<text x="22.2" y="115.3">HEX2_D5</text>
<text x="62.7" y="115.3">F2</text>
<text x="112" y="121.1">E2</text>
<text x="112" y="124">F2</text>
<text x="201.7" y="121.1">E3</text>
<text x="201.7" y="124">F3</text>
<text x="22.2" y="129.8">HEX2_D6</text>
<text x="62.7" y="129.8">G2</text>
<text x="112" y="126.9">G2</text>
<text x="201.7" y="126.9">G3</text>
<text x="22.2" y="132.7">HEX3_D0</text>
<text x="22.2" y="135.6">HEX3_D1</text>
<text x="62.7" y="132.7">A3</text>
<text x="62.7" y="135.6">B3</text>
<text x="22.2" y="138.5">HEX3_D2</text>
<text x="62.7" y="138.5">C3</text>
<text x="22.2" y="152.9">HEX3_D3</text>
<text x="22.2" y="155.8">HEX3_D4</text>
<text x="62.7" y="152.9">D3</text>
<text x="62.7" y="155.8">E3</text>
<text x="22.2" y="158.7">HEX3_D5</text>
<text x="22.2" y="161.6">HEX3_D6</text>
<text x="62.7" y="158.7">F3</text>
<text x="62.7" y="161.6">G3</text>
</g>
<g font-size="2.6">
<text x="38.4" y="14.5">1</text>
<text x="38.4" y="17.4">3</text>
<text x="55.5" y="17.4">4</text>
<text x="55.5" y="14.5">2</text>
<text x="38.4" y="20.3">5</text>
<text x="38.4" y="23.2">7</text>
<text x="55.5" y="23.2">8</text>
<text x="55.5" y="20.3">6</text>
<text x="138.3" y="29">10</text>
<text x="225.2" y="29">10</text>
<text x="139.8" y="34.8">9</text>
<text x="226.6" y="34.8">9</text>
<text x="38.4" y="37.7">1</text>
<text x="38.4" y="40.5">3</text>
<text x="55.5" y="40.5">4</text>
<text x="55.5" y="37.7">2</text>
<text x="139.8" y="40.5">8</text>
<text x="172.2" y="40">VCC33</text>
<text x="226.6" y="40.5">8</text>
<text x="259.1" y="40">VCC33</text>
<text x="38.4" y="43.4">5</text>
<text x="38.4" y="46.3">7</text>
<text x="55.5" y="46.3">8</text>
<text x="55.5" y="43.4">6</text>
<text x="139.8" y="46.3">5</text>
<text x="226.6" y="46.3">5</text>
<text x="139.8" y="52.1">4</text>
<text x="156.9" y="49.2">1</text>
<text x="226.6" y="52.1">4</text>
<text x="243.7" y="49.2">1</text>
<text x="139.8" y="57.9">2</text>
<text x="156.9" y="55">6</text>
<text x="226.6" y="57.9">2</text>
<text x="243.7" y="55">6</text>
<text x="38.4" y="60.8">1</text>
<text x="38.4" y="63.7">3</text>
<text x="55.5" y="63.7">4</text>
<text x="55.5" y="60.8">2</text>
<text x="139.8" y="63.7">3</text>
<text x="226.6" y="63.7">3</text>
<text x="38.4" y="66.6">5</text>
<text x="38.4" y="69.5">7</text>
<text x="55.5" y="69.5">8</text>
<text x="55.5" y="66.6">6</text>
<text x="139.8" y="69.5">7</text>
<text x="226.6" y="69.5">7</text>
<text x="38.4" y="84">1</text>
<text x="55.5" y="84">2</text>
<text x="38.4" y="86.9">3</text>
<text x="38.4" y="89.8">5</text>
<text x="55.5" y="89.8">6</text>
<text x="55.5" y="86.9">4</text>
<text x="38.4" y="92.7">7</text>
<text x="55.5" y="92.7">8</text>
<text x="138.3" y="92.7">10</text>
<text x="225.2" y="92.7">10</text>
<text x="139.8" y="98.4">9</text>
<text x="226.6" y="98.4">9</text>
<text x="38.4" y="107.1">1</text>
<text x="55.5" y="107.1">2</text>
<text x="139.8" y="104.2">8</text>
<text x="172.2" y="103.7">VCC33</text>
<text x="226.6" y="104.2">8</text>
<text x="259.1" y="103.7">VCC33</text>
<text x="38.4" y="110">3</text>
<text x="38.4" y="112.9">5</text>
<text x="55.5" y="112.9">6</text>
<text x="55.5" y="110">4</text>
<text x="139.8" y="110">5</text>
<text x="156.9" y="112.9">1</text>
<text x="226.6" y="110">5</text>
<text x="243.7" y="112.9">1</text>
<text x="38.4" y="115.8">7</text>
<text x="55.5" y="115.8">8</text>
<text x="139.8" y="115.8">4</text>
<text x="156.9" y="118.7">6</text>
<text x="226.6" y="115.8">4</text>
<text x="243.7" y="118.7">6</text>
<text x="139.8" y="121.6">2</text>
<text x="226.6" y="121.6">2</text>
<text x="38.4" y="130.3">1</text>
<text x="55.5" y="130.3">2</text>
<text x="139.8" y="127.4">3</text>
<text x="226.6" y="127.4">3</text>
<text x="38.4" y="133.2">3</text>
<text x="38.4" y="136.1">5</text>
<text x="55.5" y="136.1">6</text>
<text x="55.5" y="133.2">4</text>
<text x="139.8" y="133.2">7</text>
<text x="226.6" y="133.2">7</text>
<text x="38.4" y="139">7</text>
<text x="55.5" y="139">8</text>
<text x="38.4" y="153.5">1</text>
<text x="55.5" y="153.5">2</text>
<text x="238.8" y="155.8">HEX1_D[0..6]</text>
<text x="238.8" y="152.9">HEX0_D[0..6]</text>
<text x="38.4" y="156.4">3</text>
<text x="38.4" y="159.3">5</text>
<text x="55.5" y="159.3">6</text>
<text x="55.5" y="156.4">4</text>
<text x="238.8" y="158.7">HEX2_D[0..6]</text>
<text x="238.8" y="161.6">HEX3_D[0..6]</text>
<text x="38.4" y="162.2">7</text>
<text x="55.5" y="162.2">8</text>
<text x="180.9" y="187.7">Title</text>
<text x="192.5" y="190.6">ALTERA DE1</text>
<text x="180.9" y="196.4">Size</text>
<text x="192.5" y="196.4">Document Number</text>
<text x="276.5" y="196.4">Rev</text>
<text x="183.8" y="199.3">A</text>
<text x="192.5" y="199.3">7 SEGMENT</text>
<text x="279.3" y="199.3">1.1</text>
<text x="180.9" y="205">Date:</text>
<text x="196" y="205">Wednesday, May 17, 2006</text>
<text x="238.8" y="205">Sheet</text>
<text x="253.3" y="205">6</text>
<text x="262" y="205">of</text>
<text x="270.7" y="205">21</text>
</g>
<g font-size="2.6" fill="#00f">
<text x="143.3" y="28.2">A</text>
<text x="230.1" y="28.2">A</text>
<text x="143.3" y="34">B</text>
<text x="230.1" y="34">B</text>
<text x="143.3" y="39.8">C</text>
<text x="230.1" y="39.8">C</text>
<text x="143.3" y="45.6">D</text>
<text x="230.1" y="45.6">D</text>
<text x="143.3" y="51.3">E</text>
<text x="230.1" y="51.3">E</text>
<text x="143.3" y="57.1">F</text>
<text x="230.1" y="57.1">F</text>
<text x="143.3" y="62.9">G</text>
<text x="230.1" y="62.9">G</text>
<text x="143.3" y="68.7">DP</text>
<text x="230.1" y="68.7">DP</text>
<text x="143.3" y="91.9">A</text>
<text x="230.1" y="91.9">A</text>
<text x="143.3" y="97.7">B</text>
<text x="230.1" y="97.7">B</text>
<text x="143.3" y="103.5">C</text>
<text x="230.1" y="103.5">C</text>
<text x="143.3" y="109.3">D</text>
<text x="230.1" y="109.3">D</text>
<text x="143.3" y="115">E</text>
<text x="230.1" y="115">E</text>
<text x="143.3" y="120.8">F</text>
<text x="230.1" y="120.8">F</text>
<text x="143.3" y="126.6">G</text>
<text x="230.1" y="126.6">G</text>
<text x="143.3" y="132.4">DP</text>
<text x="230.1" y="132.4">DP</text>
</g>
<g font-size="2.1">
<text x="37.5" y="2.2">5</text>
<text x="92.6" y="2.2">4</text>
<text x="147.6" y="2.2">3</text>
<text x="202.6" y="2.2">2</text>
<text x="257.6" y="2.2">1</text>
<text x="7.9" y="30.1">D</text>
<text x="285.9" y="30.1">D</text>
<text x="7.9" y="80.8">C</text>
<text x="285.9" y="80.8">C</text>
<text x="7.9" y="131.4">B</text>
<text x="285.9" y="131.4">B</text>
<text x="7.9" y="182.1">A</text>
<text x="285.9" y="182.1">A</text>
<text x="37.5" y="207.8">5</text>
<text x="92.6" y="207.8">4</text>
<text x="147.6" y="207.8">3</text>
<text x="202.6" y="207.8">2</text>
<text x="257.6" y="207.8">1</text>
</g>
</svg>
